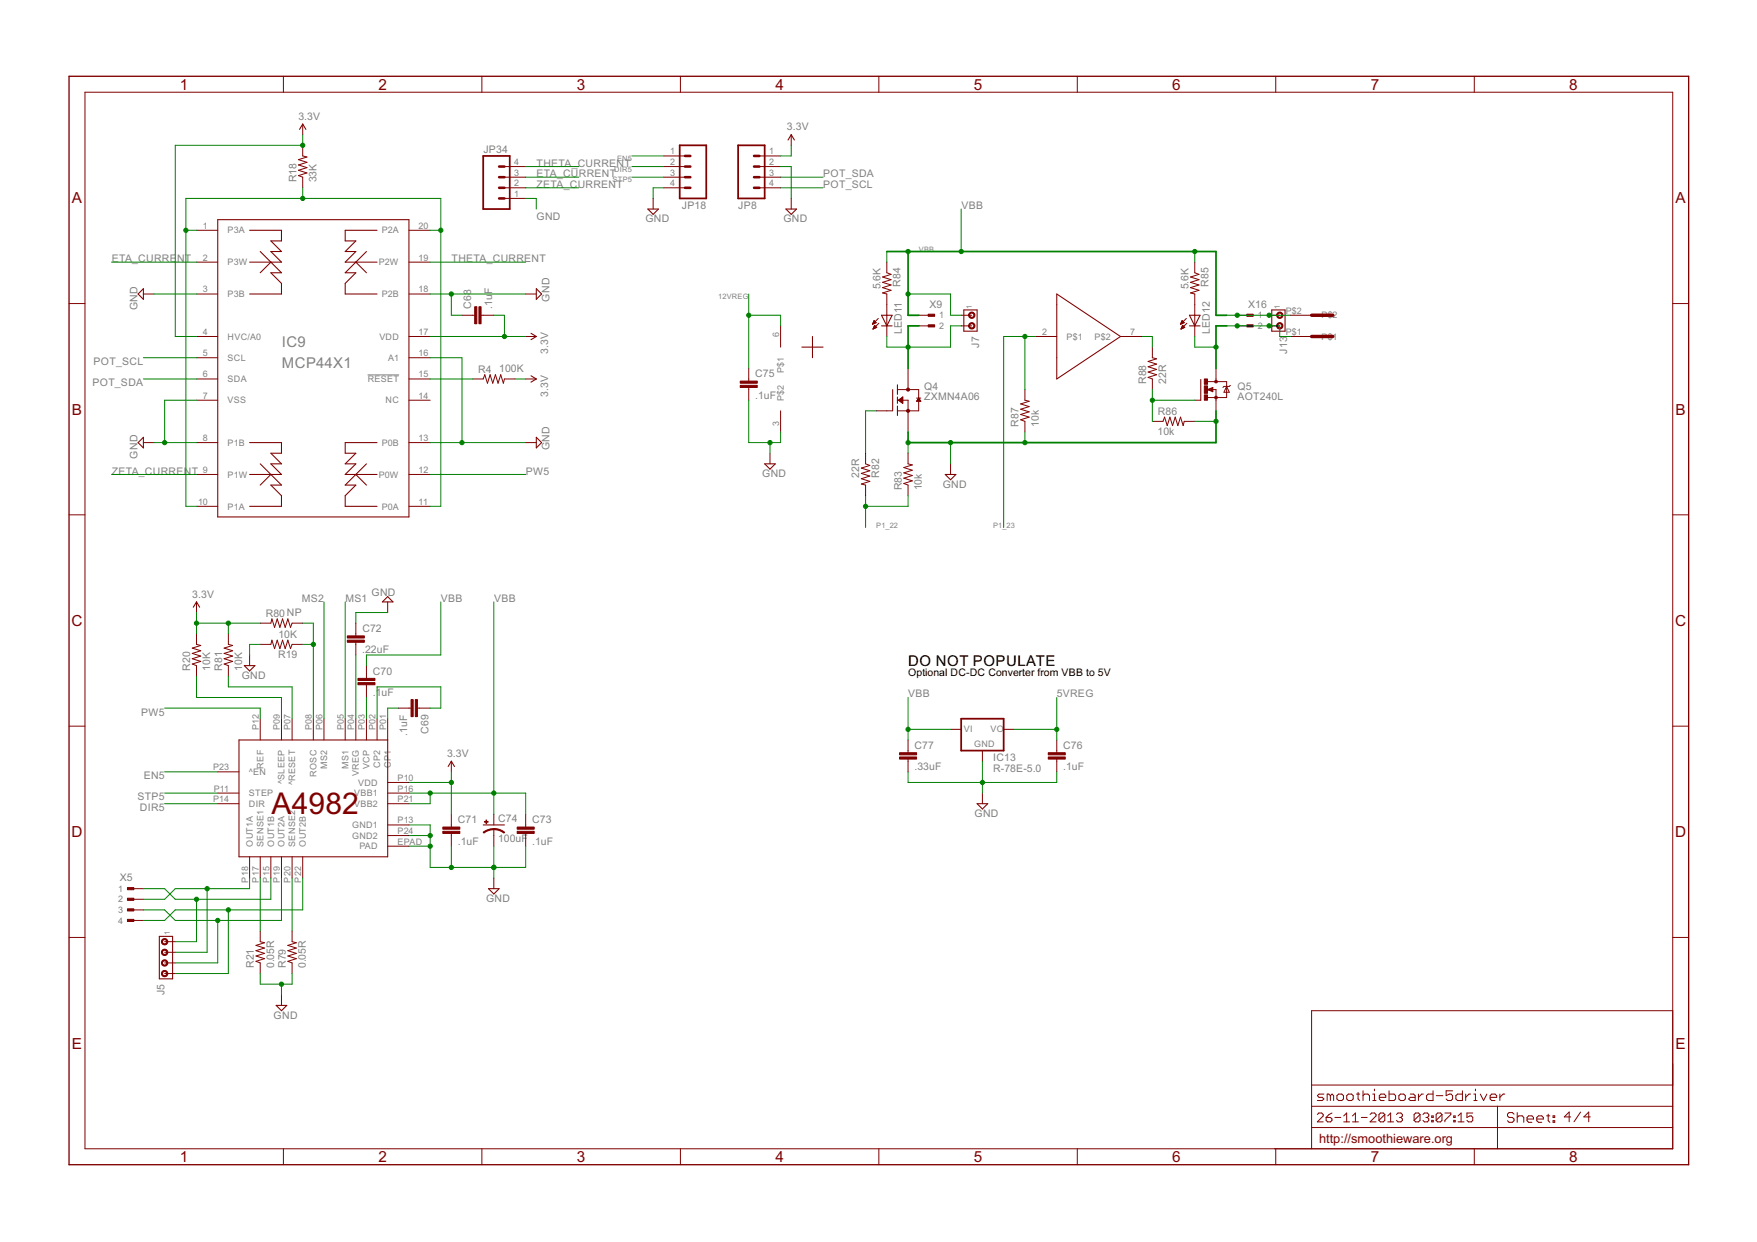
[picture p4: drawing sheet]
<svg xmlns="http://www.w3.org/2000/svg" width="420mm" height="297mm" viewBox="0 0 420 297" stroke-linecap="round" stroke-linejoin="round" font-family="sans-serif">
<path d="M87.9 89.7h7.5" fill="none" stroke="#808080" stroke-width=".24"/>
<g fill="none" stroke="#800000" stroke-width=".25">
<path d="M71.6 30.9l.8-1.2 .8 1.2M188.4 33.5l.8-1.3 .8 1.3M52.1 52.5h45.7v71.1h-45.7zM59.7 55.1h7.6v2.5h-2.5l2.5 2.6h-2.5l2.5 2.5h-7.6M90.2 55.1h-7.7v2.5h2.6l-2.6 2.6h2.6l-2.6 2.5h7.7M154.9 50h2.6l-1.3 1.3zM187.9 50h2.6l-1.3 1.3zM34.3 69v2.6l-1.3-1.3zM62.2 60.2l5.1 5h-2.5l2.5 2.6v2.5h-7.6M64.8 62.7l-2.6 2.5M85.1 62.7l2.5 2.5M87.6 60.2l-5.1 5h2.6l-2.6 2.6v2.5h7.7"/>
<path d="M127 79.7l1.2 .8-1.2 .7M128.2 69l1.3 1.3-1.3 1.3zM210.8 75.4h2.5l-1.2 2.5zM210.8 77.9h2.5M230.5 74.1h3.2v5.1h-3.2zM252.7 70.3l15.2 10.2-15.2 10.1zM284.4 77.9h2.6M284.4 75.4h2.6l-1.3 2.5zM304.1 74.1h3.2v5.1h-3.2zM127 89.9l1.2 .7-1.2 .8M191.7 83h5.1M194.3 80.5v5.1"/>
<path d="M213.5 93.2v5.1M214.6 92v2.3M214.6 95v1.5M214.6 97.1v2.3M287.1 90.8v4.9M34.3 104.6v2.5l-1.3-1.2zM59.7 105.9h7.6v2.5h-2.5l2.5 2.5h-2.5l2.5 2.6h-7.6M62.2 110.9l5.1 5.1h-2.5l2.5 2.6v2.5h-7.6M64.8 113.5l-2.6 2.5M85.1 113.5l2.5 2.5M87.6 110.9l-5.1 5.1h2.6l-2.6 2.6v2.5h7.7M90.2 105.9h-7.7v2.5h2.6l-2.6 2.5h2.6l-2.6 2.6h7.7"/>
<path d="M128.2 104.6l1.3 1.3-1.3 1.2zM182.9 110.9h2.5l-1.3 1.3zM226 113.5h2.6l-1.3 1.2zM46.2 145.2l.8-1.2 .8 1.2M58.4 159.2h2.6l-1.3 1.3zM91.4 144l1.3-1.3 1.3 1.3zM57.1 177h35.6v27.9h-35.6zM107.2 183.3l.7-1.2 .8 1.2M115.5 197.3h5.1M233.7 192.2h2.5l-1.3 1.3zM116.8 212.5h2.6l-1.3 1.3zM38.1 223.9h3.2v10.2h-3.2z"/>
<path d="M66 240.5h2.6l-1.3 1.2z"/>
</g>
<g fill="none" stroke="#800000" stroke-width=".24">
<path d="M67.8 18.2v3.9M115.2 18.2v3.9M162.7 18.2v3.9M210.2 18.2v3.9M257.6 18.2v3.9M305.1 18.2v3.9M352.6 18.2v3.9M20.3 22.1h379.7v252.6h-379.7zM72.4 29.7v2.5M72.4 34.8v2.5l1 .2-2 .7 2 .6-2 .7 2 .6-2 .6 2 .7-2 .6 1 .4v2.5M120.6 39.8h5.1M158.7 37.3h5.1"/>
<path d="M158.7 39.8h5.1M181.6 37.3h5.1M181.6 39.8h5.1M189.2 32.2v2.6M47 55.1h5.1M97.8 55.1h5.1M120.6 42.4h5.1M120.6 44.9h5.1M120.6 47.5h5.1M156.2 47.5v2.5M158.7 42.4h5.1M158.7 44.9h5.1"/>
<path d="M181.6 42.4h5.1M181.6 44.9h5.1M189.2 47.5v2.5M16.5 72.6h3.8M34.3 70.3h2.5M47 70.3h5.1M47 62.7h5.1M97.8 70.3h5.1M97.8 62.7h5.1M110.5 75.4h3M115 75.4h3.1M125.7 70.3h2.5"/>
<path d="M186.7 77.9v5.1M208.7 77.5h.1M208.7 77.3h.4M208.8 77.2h.6M208.8 78.7h.1M208.8 77.1h.7M208.8 78.5h.3M208.9 77h.4M208.9 78.4h.5M208.9 76.9h.3M208.9 78.3h.7M209 76.8h.1"/>
<path d="M209 78.2h.5M209 76.7l.5 .5-.9 .4zM209 78.1h.4M209.1 78h.2M209.1 77.8h.1M209.1 77.8l-.3 .9M209.1 77.8l.6 .5M209.7 78.3l-.9 .4M210 76.2l-1.4 1.4M210.2 77.3l-1.4 1.4M212.1 62.7v2.5l1 .4-2 .7 2 .6-2 .6 2 .7-2 .6 2 .6-2 .7 1 .2v10.2M219.7 75.4h2.5"/>
<path d="M219.7 77.9h2.5M229.8 75.4h2.6M229.8 77.9h2.6M282.3 77.5h.2M282.4 77.3h.3M282.4 77.2h.6M282.4 78.7h.1M282.5 77.1h.6M282.5 78.5h.2M282.5 77h.5M282.5 78.4h.5M282.6 76.9h.3"/>
<path d="M282.6 78.3h.7M282.6 76.8h.2M282.6 78.2h.6M282.7 78.1h.4M282.7 76.7l.5 .5-.9 .4zM282.7 78h.3M282.8 77.8h.1M282.8 77.8l-.4 .9M282.8 77.8l.5 .5M283.3 78.3l-.9 .4M283.7 76.2l-1.4 1.4M283.8 77.3l-1.4 1.4"/>
<path d="M285.7 62.7v2.5l1 .4-2 .7 2 .6-2 .6 2 .7-2 .6 2 .6-2 .7 1 .2v10.2M295.9 75.4h2.5M295.9 77.9h2.5M303.5 75.4h2.5M303.5 77.9h2.5M308.6 75.4h5M400 72.6h3.8M47 90.6h5.1M47 80.5h5.1M47 85.6h5.1M47 95.7h5.1M97.8 90.6h5.1"/>
<path d="M97.8 80.5h5.1M97.8 85.6h5.1M97.8 95.7h5.1M113 90.6h2.5l.4-1 .7 2.1 .6-2.1 .6 2.1 .7-2.1 .6 2.1 .6-2.1 .7 2.1 .2-1.1h2.6M125.7 90.6h2.5M125.7 80.5h2.5M179 88.1v3M179 92.7v3M186.7 98.3v5M209.5 98.3h3.9M214.6 95.7h2.5v7.6M214.6 93.2h5.1v5.1h-5.1"/>
<path d="M214.9 95.7l1-.7v1.5zM215 95.8h.9M215.1 95.6h.8M215.2 95.9h.7M215.2 95.4h.7M215.3 96.1h.6M215.4 95.3h.5M215.5 96.2h.4M215.5 95.2h.4M215.6 96.3h.3M215.7 95.1h.2M215.8 96.4h.1"/>
<path d="M215.9 95h.1M217.1 88.1v5.1M219.2 95.2h1M219.3 95.8h.8M219.4 95.7h.6M219.4 95.6h.5M219.5 95.4h.4M219.6 95.3h.2M219.7 95.2l.5 .8h-1zM245.1 93.2v2.5l1 .3-2 .6 2 .6-2 .7 2 .6-2 .6 2 .7-2 .6 1 .4v2.5M247.6 80.5h5.1M267.9 80.5h5.1"/>
<path d="M275.6 83v2.6l1 .2-2 .6 2 .7-2 .6 2 .6-2 .7 2 .6-2 .7 1 .3v2.6M285.7 95.7h1.4M288.8 93.2l1.2-.5v1zM288.8 91.3h4.5v3.8h-4.5M289.9 93.2h.9v5.1M290.8 88.1v3.2M293.3 92.4l.7 1.4h-1.3zM294.2 92.2l-.2 .2h-1.3l-.3 .3M308.6 80.5h5M34.3 105.9h2.5M47 105.9h5.1M47 113.5h5.1"/>
<path d="M97.8 105.9h5.1M97.8 113.5h5.1M125.7 105.9h2.5M184.1 108.4v2.5M207 108.4v2.5l1 .4-2 .7 2 .6-2 .6 2 .7-2 .6 2 .6-2 .7 1 .2v2.6M217.1 108.4v2.5l1.1 .3-2.1 .6 2.1 .7-2.1 .6 2.1 .6-2.1 .7 2.1 .6-2.1 .6 1 .4v2.6M227.3 110.9v2.6M275.6 100.8h2.5l.4-1 .6 2 .7-2 .6 2 .6-2 .7 2 .6-2 .6 2 .3-1h2.5M16.5 123.1h3.8M47 121.1h5.1M97.8 121.1h5.1M400 123.1h3.8"/>
<path d="M47 151.6v2.5l1 .3-2 .6 2 .6-2 .7 2 .6-2 .6 2 .7-2 .6 1 .4v2.5M47 144v2.5M54.6 151.6v2.5l1 .3-2 .6 2 .6-2 .7 2 .6-2 .6 2 .7-2 .6 1 .4v2.5M59.7 156.7v2.5M62.2 154.1h2.6l.2-1 .7 2 .6-2 .6 2 .7-2 .6 2 .6-2 .7 2 .3-1h2.6M62.2 149h2.6l.2-1 .7 2.1 .6-2.1 .6 2.1 .7-2.1 .6 2.1 .6-2.1 .7 2.1 .3-1.1h2.6M85.1 149v3.1M85.1 153.6v3.1M87.6 159.2v3M92.7 144v2.5M16.5 173.7h3.8M62.2 171.9v5.1"/>
<path d="M67.3 171.9v5.1M69.8 171.9v5.1M74.9 171.9v5.1M77.5 171.9v5.1M82.5 171.9v5.1M85.1 171.9v5.1M87.6 163.8v3M87.6 171.9v5.1M90.2 171.9v5.1M92.7 171.9v5.1M95.2 169.4h3.1M99.8 169.4h3.1"/>
<path d="M217.1 177v3M227.3 174.4h2.5M234.9 179.5v2.6M240 174.4h2.5M252.7 177v3M400 173.7h3.8M52.1 192.2h5M52.1 189.7h5M52.1 184.6h5M92.7 192.2h5.1M92.7 189.7h5.1M92.7 187.1h5.1"/>
<path d="M92.7 197.3h5.1M92.7 199.8h5.1M107.9 182.1v2.5M107.9 194.8v3M107.9 199.3v3.1M118.1 194.8v2.5M118.1 198.3v4.1M125.7 194.8v3M125.7 199.3v3.1M217.1 181.5v3.1M234.9 189.7v2.5M252.7 181.5v3.1"/>
<path d="M31.7 212.5h2.6M31.7 215.1h2.6M31.7 217.6h2.6M59.7 204.9v5.1M62.2 204.9v5.1M64.8 204.9v5.1M67.3 204.9v5.1M69.8 204.9v5.1M72.4 204.9v5.1M92.7 202.4h5.1M118.1 210v2.5M16.5 224.2h3.8"/>
<path d="M31.7 220.1h2.6M39.4 225.2h2.5M39.4 227.8h2.5M39.4 230.3h2.5M39.4 232.8h2.5M62.2 222.7v2.5l1 .3-2 .6 2 .6-2 .7 2 .6-2 .6 2 .7-2 .6 1 .4v2.5M67.3 237.9v2.6M69.8 222.7v2.5l1.1 .3-2.1 .6 2.1 .6-2.1 .7 2.1 .6-2.1 .6 2.1 .7-2.1 .6 1 .4v2.5M400 224.2h3.8M313.6 259.5h86.4M400 241.7h-86.4v33M67.8 274.7v3.9"/>
<path d="M115.2 274.7v3.9M162.7 274.7v3.9M210.2 274.7v3.9M257.6 274.7v3.9M305.1 274.7v3.9M313.6 269.7h86.4M313.6 264.6h86.4M315 266.6l.4-.4h.7l.3 .4v.3l-1.4 1.4h1.4M316.6 261.7h-1.2l-.4 .3 .4 .4h.8l.4 .4-.4 .4h-1.2M317.1 267.3h1.1l.3 .3v.3l-.3 .4h-.7l-.4-.4zM318.1 262l-.3-.3h-.4v1.5M318.1 262v1.2"/>
<path d="M318.1 262l.4-.3 .4 .3v1.2M318.5 266.2l-.7 .4-.7 .7M319.2 267.3h1.4M319.7 262l.4-.3h.8l.4 .3v.8l-.4 .4h-.8l-.4-.4zM321.3 266.9l.7-.7v2.1M321.3 268.3h1.4M322.1 262l.3-.3h.8l.4 .3v.8l-.4 .4h-.8l-.3-.4zM323.4 268.3h1.4M323.4 266.9l.7-.7v2.1M324.4 261.7h.8M324.8 261.3v1.5l.4 .4M325.5 267.3h1.4"/>
<path d="M325.9 262l.4-.3h.8l.4 .3v1.2M325.9 260.9v2.3M327.6 266.6l.4-.4h.7l.4 .4v.3l-1.5 1.4h1.5M328.3 263.2h.8M328.3 261.7h.4v1.5M328.7 260.5v.4M329.8 262.4h1.6v-.4l-.4-.3h-.8l-.4 .3v.8l.4 .4h.8M331.2 266.6v1.3l-.4 .4h-.7l-.3-.4M331.2 266.6l-.4-.4h-.7l-.3 .4v1.3M331.2 266.6l-1.4 1.3M331.9 268.3h1.3M331.9 266.9l.6-.7v2.1"/>
<path d="M332.2 260.9v2.3h1.2l.3-.4v-.8l-.3-.3h-1.2M333.9 266.6l.4-.4h.7l.4 .4v.3l-.4 .4M334.5 262l.4-.3h.8l.4 .3v.8l-.4 .4h-.8l-.4-.4zM334.7 267.3h.3M335 267.3l.4 .3v.3l-.4 .4h-.7l-.4-.4M337.2 261.7h.8l.4 .3v1.2h-1.2l-.4-.4 .4-.4h1.2M339.2 261.7v1.5M339.6 266.6v1.3l-.4 .4h-.7l-.3-.4M339.6 266.6l-.4-.4h-.7l-.3 .4v1.3M339.6 266.6l-1.4 1.3M340.3 266.6l.3-.4h.7l.4 .4v.3l-.4 .4M340.4 261.7h-.4l-.8 .7"/>
<path d="M341 267.3h.3M341.3 267.3l.4 .3v.3l-.4 .4h-.7l-.3-.4M342.4 267.9h.3v.4h-.3zM342.4 266.9h.3v.4h-.3zM342.7 260.9v2.3h-1.2l-.4-.4v-.8l.4-.3h1.2M343.5 262h1.5M344.8 266.6v1.3l-.3 .4h-.7l-.4-.4M344.8 266.6l-.3-.4h-.7l-.4 .4v1.3M344.8 266.6l-1.4 1.3M345.5 266.2h1.4v.4l-1.4 1.3v.4M347.4 260.9h-1.6v1.1l.8-.3h.4l.4 .3v.8l-.4 .4h-.8l-.4-.4M347.6 267.9h.4v.4h-.4z"/>
<path d="M347.6 266.9h.4v.4h-.4zM348.7 268.3h1.4M348.7 266.9l.7-.7v2.1M349.7 260.9v2.3h-1.1l-.5-.4v-.8l.5-.3h1.1M350.5 261.7v1.5M351.7 261.7h-.4l-.8 .7M352.2 266.2h-1.4v1.1l.7-.4h.4l.3 .4v.6l-.3 .4h-.7l-.4-.4M352.4 263.2h.8M352.4 261.7h.4v1.5M352.6 274.7v3.9M352.8 260.5v.4M354 261.7l.8 1.5 .8-1.5"/>
<path d="M356.3 262.4h1.6v-.4l-.4-.3h-.8l-.4 .3v.8l.4 .4h.8M358.1 264.6v10.1M358.7 261.7v1.5M359.9 261.7h-.4l-.8 .7M360.5 271.9v1.2l.4 .4 .4-.4 .4 .4 .4-.4v-1.2M362.1 266.5l-.4-.4h-.8l-.4 .4v.4l.4 .4h.8l.4 .3v.4l-.4 .4h-.8l-.4-.4M362.8 267.3l.4-.4h.8l.4 .4v1.1M362.8 266.1v2.3M362.8 271.9v1.2l.4 .4 .4-.4 .4 .4 .4-.4v-1.2M365.2 267.6h1.5v-.3l-.4-.4h-.8l-.3 .4v.7l.3 .4h.8M365.2 271.9v1.2l.3 .4 .5-.4 .3 .4 .4-.4v-1.2M367.5 267.6h1.6v-.3l-.4-.4h-.8l-.4 .4v.7l.4 .4h.8"/>
<path d="M367.5 273.1h.4v.4h-.4zM369.4 272.3l-.3-.4h-.4v1.6M369.4 272.3l.4-.4 .4 .4v1.2M369.4 272.3v1.2M369.8 266.9h.8M370.2 266.5v1.5l.4 .4M371 271.9h.4v1.6M371 273.5h.8M371.4 266.9h.4v.4h-.4zM371.4 268h.4v.4h-.4zM371.4 270.8v.4M374.1 271.9h-1.1l-.4 .4v.8l.4 .4h1.1"/>
<path d="M374.9 271.9v1.6M375.6 267.1h-1.5l1.1-1.1v2.3M376.1 271.9h-.4l-.8 .8M376.9 272.3l.4-.4h.7l.4 .4v.8l-.4 .4h-.7l-.4-.4zM378 266l-1.6 2.3M379.2 271.2v2.3h1.2l.3-.4v-.8l-.3-.4h-1.2M380.3 267.1h-1.5l1.1-1.1v2.3M381.5 271.9v1.2l.4 .4h1.2v-1.6M383.9 273.5h.8M383.9 271.9h.4v1.6M384.3 270.8v.4M385.4 273.5h.8"/>
<path d="M385.4 271.2h.4v2.3M388.6 271.2v2.3h-1.2l-.4-.4v-.8l.4-.4h1.2M389.3 272.7h1.6v-.4l-.4-.4h-.8l-.4 .4v.8l.4 .4h.8M391.7 271.9v1.6M392.8 271.9h-.3l-.8 .8M393.6 273.1h.4v.4h-.4zM394.8 272.7h1.5v-.4l-.3-.4h-.8l-.4 .4v.8l.4 .4h.8M397.1 271.9v1.2l.4 .4h1.2v-1.6"/>
</g>
<g fill="#800000" stroke="#800000" stroke-width=".24">
<path d="M114.5 73.4h.5v4h-.5z"/>
<path d="M113.5 73.4h.5v4h-.5z"/>
<path d="M98.3 167.3h.5v4.1h-.5z"/>
<path d="M99.3 167.3h.5v4.1h-.5z"/>
<path d="M85.6 163.3h4.1v.5h-4.1z"/>
<path d="M85.6 162.2h4.1v.6h-4.1z"/>
<path d="M105.9 198.8h4.1v.5h-4.1z"/>
<path d="M105.9 197.8h4.1v.5h-4.1z"/>
<path d="M83.1 153.1h4v.5h-4z"/>
<path d="M83.1 152.1h4v.5h-4z"/>
<path d="M30.5 212.3h1.5v.5h-1.5z"/>
<path d="M30.5 214.8h1.5v.5h-1.5z"/>
<path d="M30.5 217.4h1.5v.5h-1.5z"/>
<path d="M30.5 219.9h1.5v.5h-1.5z"/>
<path d="M123.7 198.8h4v.5h-4z"/>
<path d="M123.7 197.8h4v.5h-4z"/>
<path d="M115.8 196.5h.9v.1h-.9z"/>
<path d="M116.2 196.1h.2v.9h-.2z"/>
<path d="M222 75.1h1.5v.5h-1.5z"/>
<path d="M222 77.7h1.5v.5h-1.5z"/>
<path d="M288 94.4h.8v1.3h-.8z"/>
<path d="M288 90.6h.8v1.3h-.8z"/>
<path d="M288 92.3h.8v1.8h-.8z"/>
<path d="M177 92.2h4.1v.5h-4.1z"/>
<path d="M177 91.1h4.1v.6h-4.1z"/>
<path d="M250.7 181h4v.5h-4z"/>
<path d="M250.7 180h4v.5h-4z"/>
<path d="M215.1 181h4.1v.5h-4.1z"/>
<path d="M215.1 180h4.1v.5h-4.1z"/>
<path d="M298.2 75.1h1.5v.5h-1.5z"/>
<path d="M298.2 77.7h1.5v.5h-1.5z"/>
</g>
<path d="M16.5 18.2h387.3v260.4h-387.3zM289.9 92.9l-.9 .3 .9 .2v-.2h-.3" fill="none" stroke="#800000" stroke-width=".32"/>
<g fill="#800000" stroke="#800000" stroke-width=".24">
<path d="M38.8 224.7a.77 .77 0 0 1 1.2 .1 .77 .77 0 0 1-.4 1.1 .77 .77 0 0 1-1-.7h.3a.51 .51 0 0 1 .7-.4 .51 .51 0 0 1 .1 .8 .51 .51 0 0 1-.8-.2v-.2h-.3z" fill-rule="evenodd"/>
<path d="M38.8 227.3a.77 .77 0 0 1 1.2 0 .77 .77 0 0 1-.4 1.2 .77 .77 0 0 1-1-.7h.3a.51 .51 0 0 1 .7-.5 .51 .51 0 0 1 .1 .9 .51 .51 0 0 1-.8-.3v-.1h-.3z" fill-rule="evenodd"/>
<path d="M38.8 229.8a.77 .77 0 0 1 1.2 .1 .77 .77 0 0 1-.4 1.1 .77 .77 0 0 1-1-.7h.3a.51 .51 0 0 1 .7-.4 .51 .51 0 0 1 .1 .8 .51 .51 0 0 1-.8-.2v-.2h-.3z" fill-rule="evenodd"/>
<path d="M38.8 232.3a.77 .77 0 0 1 1.2 .1 .77 .77 0 0 1-.4 1.2 .77 .77 0 0 1-1-.8h.3a.51 .51 0 0 1 .7-.4 .51 .51 0 0 1 .1 .9 .51 .51 0 0 1-.8-.3v-.2h-.3z" fill-rule="evenodd"/>
<path d="M118.1 198.2l1.4 .2 1.2 .7-.2 .1-1.4-.7-1-.1z" fill-rule="evenodd"/>
<path d="M115.5 199l1.3-.6 1.3-.2v.2l-1 .2-1.4 .6z" fill-rule="evenodd"/>
<path d="M231.8 74.9a.76 .76 0 0 1 1.2 .1 .76 .76 0 0 1-.4 1.1 .76 .76 0 0 1-1-.7h.3a.51 .51 0 0 1 .7-.4 .51 .51 0 0 1 .1 .8 .51 .51 0 0 1-.8-.2v-.2h-.3z" fill-rule="evenodd"/>
<path d="M231.8 77.4a.76 .76 0 0 1 1.2 .1 .76 .76 0 0 1-.4 1.2 .76 .76 0 0 1-1-.8h.3a.51 .51 0 0 1 .7-.4 .51 .51 0 0 1 .1 .8 .51 .51 0 0 1-.8-.2v-.2h-.3z" fill-rule="evenodd"/>
<path d="M290.6 94.8h.4v.5h-.4z" fill-rule="evenodd"/>
<path d="M305.5 74.9a.76 .76 0 0 1 1.2 .1 .76 .76 0 0 1-.5 1.1 .76 .76 0 0 1-.9-.7h.2a.51 .51 0 0 1 .7-.5 .51 .51 0 0 1 .2 .8 .51 .51 0 0 1-.8-.1l-.1-.2h-.2z" fill-rule="evenodd"/>
<path d="M305.6 77.3a.77 .77 0 0 1 1.1 .4 .77 .77 0 0 1-.5 1 .77 .77 0 0 1-.9-.8h.2a.51 .51 0 0 1 .7-.5 .51 .51 0 0 1 .2 .8 .51 .51 0 0 1-.8-.1l-.1-.2h-.2z" fill-rule="evenodd"/>
<circle cx="217.1" cy="98.3" r=".36"/>
<circle cx="217.1" cy="93.2" r=".36"/>
<circle cx="290.8" cy="91.3" r=".33"/>
</g>
<path d="M115.5 37.3h6.4v12.7h-6.4zM162.5 34.8h6.4v12.7h-6.4zM176.5 34.8h6.4v12.7h-6.4zM229.8 171.9h10.2v7.6h-10.2z" fill="none" stroke="#800000" stroke-width=".42"/>
<path d="M119.4 39.8h1.2M163.8 39.8h1.3M163.8 37.3h1.3M180.3 39.8h1.3M180.3 37.3h1.3M119.4 42.4h1.2M119.4 44.9h1.2M119.4 47.5h1.2M163.8 42.4h1.3M163.8 44.9h1.3M180.3 42.4h1.3M180.3 44.9h1.3" fill="none" stroke="#800000" stroke-width=".61"/>
<path d="M313.6 75.4h5.1M313.6 80.5h5.1" fill="none" stroke="#800000" stroke-width=".83"/>
<g fill="none" stroke="#008000" stroke-width=".24">
<path d="M72.4 32.2v2.6h-30.5v45.7h5.1M125.7 39.8h12.7M151.1 37.3h7.6M151.1 39.8h7.6M186.7 39.8h2.5v7.7M189.2 34.8v2.5h-2.5M44.4 55.1h2.6M72.4 44.9v2.6M102.9 55.1h2.5M125.7 44.9h12.7M125.7 47.5h2.5v2.5M125.7 42.4h12.7"/>
<path d="M151.1 42.4h7.6M158.7 44.9h-2.5v2.6M186.7 44.9h10.1M186.7 42.4h10.1M229.8 50v10.2M26.7 62.7h20.3M36.8 70.3h10.2M102.9 70.3h22.8M102.9 62.7h22.8M107.9 70.3v5.1h2.6M118.1 75.4h2.5v5.1M179 75.4h7.7v2.5"/>
<path d="M179 70.3v17.8M212.1 60.2v2.5M217.1 70.3h10.2v5.1h2.5M229.8 77.9h-2.5v5.1h-15.2v-2.5M285.7 60.2v2.5M293.3 77.9h12.7v2.6h2.6M293.3 75.4h15.3M34.3 90.6h12.7M34.3 85.6h12.7M47 95.7h-7.6v10.2M102.9 90.6h10.1M102.9 80.5h22.8"/>
<path d="M102.9 85.6h7.6v20.3M123.2 90.6h2.5M179 95.7v10.2h7.7v-2.6M209.5 98.3h-2.5v10.1M245.1 80.5v12.7M247.6 80.5h-7.6v45.7M273 80.5h2.6v2.5M275.6 95.7h10.1M275.6 93.2v7.6M285.7 80.5v2.5h5.1M26.7 113.5h20.3M36.8 105.9h10.2"/>
<path d="M102.9 105.9h22.8M102.9 113.5h22.8M184.1 105.9v2.5M207 118.6v7.6M217.1 105.9v2.5M217.1 118.6v2.5h-10.1M227.3 105.9v5M245.1 103.3v2.6M285.7 100.8h5.1M47 121.1h-2.6v-73.6h61v73.6h-2.5M47 146.5v5.1M47 149h15.2"/>
<path d="M54.6 149v2.6M62.2 154.1h-2.5v2.6M72.4 149h2.5v22.9M72.4 154.1h2.5M77.5 144v27.9M82.5 144v27.9M85.1 156.7v15.2M92.7 146.5h-7.6v2.5M105.4 144v12.7h-17.8v2.5M118.1 144v50.8M39.4 169.4h22.8v2.5M47 161.7v5.1h20.3v5.1"/>
<path d="M54.6 161.7v2.6h15.2v7.6M87.6 166.8v5.1M95.2 169.4h-2.5v2.5M102.9 169.4h2.5v-5.1h-15.2v7.6M217.1 166.8v10.2M217.1 174.4h10.2M242.5 174.4h10.2M252.7 166.8v10.2M39.4 189.7h12.7M39.4 192.2h12.7M39.4 184.6h12.7M97.8 187.1h10.1"/>
<path d="M97.8 197.3h5.1v10.2h22.8v-5.1M97.8 199.8h5.1M97.8 189.7h27.9v5.1M102.9 189.7v2.5h-5.1M107.9 184.6v10.2M217.1 184.6v2.5h35.6v-2.5M234.9 182.1v7.6M47 215.1v10.1h-5.1M49.5 212.5v15.3h-7.6M54.6 217.6v15.2h-12.7M59.7 210v2.5h-17.8l-2.5 2.6h-5.1M62.2 210v12.7"/>
<path d="M64.8 210v5.1h-22.9l-2.5-2.6h-5.1M67.3 210v10.1h-25.4l-2.5-2.5h-5.1M69.8 210v12.7M72.4 210v7.6h-30.5l-2.5 2.5h-5.1M97.8 202.4h5.1M107.9 202.4v5.1M118.1 202.4v7.6M52.1 220.1v10.2h-10.2M62.2 232.8v2.6h7.6v-2.6M67.3 235.4v2.5"/>
</g>
<g fill="#008000" stroke="#008000" stroke-width=".24">
<circle cx="120.6" cy="80.5" r=".51"/>
<circle cx="72.4" cy="34.8" r=".51"/>
<circle cx="107.9" cy="187.1" r=".51"/>
<circle cx="47" cy="149" r=".51"/>
<circle cx="54.6" cy="149" r=".51"/>
<circle cx="39.4" cy="105.9" r=".51"/>
<circle cx="110.5" cy="105.9" r=".51"/>
<circle cx="107.9" cy="70.3" r=".51"/>
<circle cx="102.9" cy="202.4" r=".51"/>
<circle cx="102.9" cy="199.8" r=".51"/>
<circle cx="118.1" cy="207.5" r=".51"/>
<circle cx="107.9" cy="207.5" r=".51"/>
<circle cx="67.3" cy="235.4" r=".51"/>
<circle cx="217.1" cy="105.9" r=".51"/>
<circle cx="227.3" cy="105.9" r=".51"/>
<circle cx="290.8" cy="100.8" r=".51"/>
<circle cx="245.1" cy="105.9" r=".51"/>
<circle cx="184.1" cy="105.9" r=".51"/>
<circle cx="234.9" cy="187.1" r=".51"/>
<circle cx="44.4" cy="55.1" r=".51"/>
<circle cx="105.4" cy="55.1" r=".51"/>
<circle cx="72.4" cy="47.5" r=".51"/>
<circle cx="102.9" cy="189.7" r=".51"/>
<circle cx="118.1" cy="189.7" r=".51"/>
<circle cx="217.1" cy="174.4" r=".51"/>
<circle cx="217.1" cy="70.3" r=".51"/>
<circle cx="285.7" cy="60.2" r=".51"/>
<circle cx="217.1" cy="60.2" r=".51"/>
<circle cx="295.9" cy="75.4" r=".51"/>
<circle cx="303.5" cy="75.4" r=".51"/>
<circle cx="229.8" cy="60.2" r=".51"/>
<circle cx="49.5" cy="212.5" r=".51"/>
<circle cx="47" cy="215.1" r=".51"/>
<circle cx="52.1" cy="220.1" r=".51"/>
<circle cx="54.6" cy="217.6" r=".51"/>
<circle cx="74.9" cy="154.1" r=".51"/>
<circle cx="217.1" cy="83" r=".51"/>
<circle cx="207" cy="121.1" r=".51"/>
<circle cx="290.8" cy="83" r=".51"/>
<circle cx="295.9" cy="77.9" r=".51"/>
<circle cx="303.5" cy="77.9" r=".51"/>
<circle cx="275.6" cy="95.7" r=".51"/>
<circle cx="179" cy="75.4" r=".51"/>
<circle cx="245.1" cy="80.5" r=".51"/>
<circle cx="252.7" cy="174.4" r=".51"/>
</g>
<path d="M212.1 60.2h78.7v15.2h2.5M217.1 60.2v15.2h2.6M219.7 77.9h-2.6v10.2M293.3 77.9h-2.5v10.2M290.8 98.3v7.6h-73.7v-2.6" fill="none" stroke="#008000" stroke-width=".42"/>
<path d="M358.7 270.3h40.7v3.8h-40.7z" fill="#fff" stroke="#fff" stroke-width=".24"/>
<text font-size="8" fill="#800000" x="64.9" y="194.7">A4982</text>
<g font-size="4.1" fill="#800000">
<text x="43" y="21.4">1</text>
<text x="90.5" y="21.4">2</text>
<text x="138" y="21.4">3</text>
<text x="185.4" y="21.4">4</text>
<text x="232.9" y="21.4">5</text>
<text x="280.3" y="21.4">6</text>
<text x="327.8" y="21.4">7</text>
<text x="375.3" y="21.4">8</text>
<text x="17.2" y="48.6">A</text>
<text x="400.7" y="48.6">A</text>
<text x="17.2" y="99.2">B</text>
<text x="400.7" y="99.2">B</text>
<text x="17.1" y="149.7">C</text>
<text x="400.6" y="149.7">C</text>
<text x="17.1" y="200.2">D</text>
<text x="400.6" y="200.2">D</text>
<text x="17.2" y="250.8">E</text>
<text x="400.7" y="250.8">E</text>
<text x="43" y="277.9">1</text>
<text x="90.5" y="277.9">2</text>
<text x="138" y="277.9">3</text>
<text x="185.4" y="277.9">4</text>
<text x="232.9" y="277.9">5</text>
<text x="280.3" y="277.9">6</text>
<text x="327.8" y="277.9">7</text>
<text x="375.3" y="277.9">8</text>
</g>
<g font-size="4" fill="#808080">
<text x="67.4" y="83">IC9</text>
<text x="67.4" y="88.1">MCP44X1</text>
</g>
<text font-size="4" x="217.2" y="159.2">DO NOT POPULATE</text>
<text font-size="3.4" fill="#800000" x="315.4" y="273.5">http://smoothieware.org</text>
<g font-size="2.8" fill="#808080">
<text x="71.4" y="28.7">3.3V</text>
<text x="188.2" y="31.2">3.3V</text>
<text x="115.6" y="36.5">JP34</text>
<text x="128.3" y="39.8">THETA_CURRENT</text>
<text x="70.9" y="43.6" transform="rotate(-90 70.9 43.6)">R18</text>
<text x="75.7" y="43.6" transform="rotate(-90 75.7 43.6)">33K</text>
<text x="128.3" y="44.9">ZETA_CURRENT</text>
<text x="128.3" y="42.4">ETA_CURRENT</text>
<text x="196.9" y="44.9">POT_SCL</text>
<text x="196.9" y="42.4">POT_SDA</text>
<text x="128.3" y="52.5">GND</text>
<text x="154.3" y="53.2">GND</text>
<text x="163.1" y="50">JP18</text>
<text x="176.6" y="50">JP8</text>
<text x="187.3" y="53.2">GND</text>
<text x="229.9" y="50">VBB</text>
<text x="26.7" y="62.7">ETA_CURRE</text>
<text x="42.4" y="62.7">NT</text>
<text x="108" y="62.7">THETA_CURRENT</text>
<text x="210.5" y="69.2" transform="rotate(-90 210.5 69.2)">5.6K</text>
<text x="215.3" y="68.6" transform="rotate(-90 215.3 68.6)">R84</text>
<text x="284.2" y="69.2" transform="rotate(-90 284.2 69.2)">5.6K</text>
<text x="289" y="68.6" transform="rotate(-90 289 68.6)">R85</text>
<text x="32.9" y="74.2" transform="rotate(-90 32.9 74.2)">GND</text>
<text x="112.6" y="73.8" transform="rotate(-90 112.6 73.8)">C68</text>
<text x="117.7" y="73.9" transform="rotate(-90 117.7 73.9)">.1uF</text>
<text x="131.4" y="72.2" transform="rotate(-90 131.4 72.2)">GND</text>
<text x="222.3" y="73.6">X9</text>
<text x="298.5" y="73.6">X16</text>
<text x="215.6" y="79.9" transform="rotate(-90 215.6 79.9)">LED11</text>
<text x="234.2" y="83.2" transform="rotate(-90 234.2 83.2)">J7</text>
<text x="289.3" y="79.9" transform="rotate(-90 289.3 79.9)">LED12</text>
<text x="22.4" y="87.3">POT_SCL</text>
<text x="114.3" y="89.1">R4</text>
<text x="119.4" y="88.8">100K</text>
<text x="131.1" y="84.7" transform="rotate(-90 131.1 84.7)">3.3V</text>
<text x="307.8" y="84.6" transform="rotate(-90 307.8 84.6)">J13</text>
<text x="22.1" y="92.4">POT_SDA</text>
<text x="131.1" y="94.9" transform="rotate(-90 131.1 94.9)">3.3V</text>
<text x="180.6" y="95.3">.1uF</text>
<text x="180.6" y="90.2">C75</text>
<text x="221" y="95.7">ZXMN4A06</text>
<text x="221" y="93.2">Q4</text>
<text x="274.1" y="91.9" transform="rotate(-90 274.1 91.9)">R88</text>
<text x="278.9" y="91.9" transform="rotate(-90 278.9 91.9)">22R</text>
<text x="295.9" y="95.7">AOT240L</text>
<text x="295.9" y="93.2">Q5</text>
<text x="276.9" y="99.3">R86</text>
<text x="131.4" y="107.7" transform="rotate(-90 131.4 107.7)">GND</text>
<text x="243.6" y="102" transform="rotate(-90 243.6 102)">R87</text>
<text x="248.4" y="102.1" transform="rotate(-90 248.4 102.1)">10k</text>
<text x="276.8" y="104.1">10k</text>
<text x="26.7" y="113.5">ZETA_CURRENT</text>
<text x="32.9" y="109.7" transform="rotate(-90 32.9 109.7)">GND</text>
<text x="125.8" y="113.5">PW5</text>
<text x="182.3" y="114.1">GND</text>
<text x="205.5" y="114.4" transform="rotate(-90 205.5 114.4)">22R</text>
<text x="210.3" y="114.3" transform="rotate(-90 210.3 114.3)">R82</text>
<text x="215.6" y="117.2" transform="rotate(-90 215.6 117.2)">R83</text>
<text x="220.4" y="117.3" transform="rotate(-90 220.4 117.3)">10k</text>
<text x="225.4" y="116.7">GND</text>
<text x="46" y="142.9">3.3V</text>
<text x="72.2" y="144">MS2</text>
<text x="82.6" y="144">MS1</text>
<text x="88.8" y="142.6">GND</text>
<text x="105.4" y="144">VBB</text>
<text x="118.1" y="144">VBB</text>
<text x="63.5" y="147.5">R80NP</text>
<text x="66.6" y="152.6">10K</text>
<text x="86.6" y="151.2">C72</text>
<text x="45.5" y="160.4" transform="rotate(-90 45.5 160.4)">R20</text>
<text x="50.3" y="160.5" transform="rotate(-90 50.3 160.5)">10K</text>
<text x="53.1" y="160.4" transform="rotate(-90 53.1 160.4)">R81</text>
<text x="57.9" y="160.5" transform="rotate(-90 57.9 160.5)">10K</text>
<text x="66.5" y="157.4">R19</text>
<text x="86.6" y="156.3">.22uF</text>
<text x="89.2" y="161.4">C70</text>
<text x="57.8" y="162.4">GND</text>
<text x="89.1" y="166.4">.1uF</text>
<text x="217.2" y="166.8">VBB</text>
<text x="252.7" y="166.8">5VREG</text>
<text x="33.8" y="171.1">PW5</text>
<text x="97.4" y="176" transform="rotate(-90 97.4 176)">.1uF</text>
<text x="102.5" y="175.5" transform="rotate(-90 102.5 175.5)">C69</text>
<text x="218.7" y="179.1">C77</text>
<text x="254.3" y="179.1">C76</text>
<text x="106.9" y="181">3.3V</text>
<text x="218.7" y="184.2">.33uF</text>
<text x="237.5" y="184.6">R-78E-5.0</text>
<text x="237.5" y="182.1">IC13</text>
<text x="254.2" y="184.2">.1uF</text>
<text x="32.9" y="191.4">STP5</text>
<text x="34.4" y="186.4">EN5</text>
<text x="33.5" y="194">DIR5</text>
<text x="109.5" y="196.9">C71</text>
<text x="119.2" y="196.7">C74</text>
<text x="127.3" y="196.9">C73</text>
<text x="233.1" y="195.4">GND</text>
<text x="109.5" y="202">.1uF</text>
<text x="119.1" y="201.5">100uF</text>
<text x="127.2" y="202">.1uF</text>
<text x="28.6" y="210.7">X5</text>
<text x="116.2" y="215.7">GND</text>
<text x="60.7" y="231.5" transform="rotate(-90 60.7 231.5)">R21</text>
<text x="65.5" y="231.6" transform="rotate(-90 65.5 231.6)">0.05R</text>
<text x="68.3" y="231.5" transform="rotate(-90 68.3 231.5)">R79</text>
<text x="73.1" y="231.6" transform="rotate(-90 73.1 231.6)">0.05R</text>
<text x="39.4" y="238.1" transform="rotate(-90 39.4 238.1)">J5</text>
<text x="65.4" y="243.6">GND</text>
</g>
<text font-size="2.8" x="217.2" y="161.7">Optional DC-DC Converter from VBB to 5V</text>
<g font-size="2.4" fill="#808080">
<text x="123" y="39.5">4</text>
<text x="160.3" y="36.9">1</text>
<text x="160.3" y="39.5">2</text>
<text x="183.9" y="36.9">1</text>
<text x="183.9" y="39.5">2</text>
<text x="123" y="47.1">1</text>
<text x="123" y="44.6">2</text>
<text x="123" y="42">3</text>
<text x="160.3" y="42">3</text>
<text x="160.3" y="44.6">4</text>
<text x="183.9" y="42">3</text>
<text x="183.9" y="44.6">4</text>
<text x="48.5" y="54.7">1</text>
<text x="54.4" y="55.8">P3A</text>
<text x="91.3" y="55.8">P2A</text>
<text x="100.1" y="54.7">20</text>
<text x="48.5" y="62.3">2</text>
<text x="54.4" y="63.5">P3W</text>
<text x="90.6" y="63.5">P2W</text>
<text x="100.1" y="62.3">19</text>
<text x="48.5" y="70">3</text>
<text x="54.4" y="71.1">P3B</text>
<text x="91.3" y="71.1">P2B</text>
<text x="100.1" y="70">18</text>
<text x="224.6" y="76.2">1</text>
<text x="300.8" y="76.2">1</text>
<text x="307.5" y="75">P$2</text>
<text x="316" y="76.2">P$2</text>
<text x="48.5" y="80.1">4</text>
<text x="54.4" y="81.2">HVC/A0</text>
<text x="90.7" y="81.2">VDD</text>
<text x="100.1" y="80.1">17</text>
<text x="186.3" y="80.7" transform="rotate(-90 186.3 80.7)">6</text>
<text x="224.6" y="78.7">2</text>
<text x="249.2" y="80.1">2</text>
<text x="255.1" y="81.2">P$1</text>
<text x="261.8" y="81.2">P$2</text>
<text x="270.3" y="80.1">7</text>
<text x="300.8" y="78.7">2</text>
<text x="307.5" y="80.1">P$1</text>
<text x="316" y="81.2">P$1</text>
<text x="48.5" y="85.2">5</text>
<text x="54.4" y="86.3">SCL</text>
<text x="92.8" y="86.3">A1</text>
<text x="100.1" y="85.2">16</text>
<text x="187.4" y="89.2" transform="rotate(-90 187.4 89.2)">P$1</text>
<text x="48.5" y="90.3">6</text>
<text x="48.5" y="95.4">7</text>
<text x="54.4" y="91.4">SDA</text>
<text x="87.9" y="91.4">RESET</text>
<text x="100.1" y="95.4">14</text>
<text x="100.1" y="90.3">15</text>
<text x="187.4" y="95.9" transform="rotate(-90 187.4 95.9)">P$2</text>
<text x="54.4" y="96.5">VSS</text>
<text x="92.2" y="96.5">NC</text>
<text x="186.3" y="101.8" transform="rotate(-90 186.3 101.8)">3</text>
<text x="48.5" y="105.5">8</text>
<text x="54.4" y="106.6">P1B</text>
<text x="91.3" y="106.6">P0B</text>
<text x="100.1" y="105.5">13</text>
<text x="48.5" y="113.1">9</text>
<text x="100.1" y="113.1">12</text>
<text x="54.4" y="114.2">P1W</text>
<text x="90.6" y="114.2">P0W</text>
<text x="47.4" y="120.7">10</text>
<text x="54.4" y="121.9">P1A</text>
<text x="91.3" y="121.9">P0A</text>
<text x="100.1" y="120.7">11</text>
<text x="61.9" y="174.6" transform="rotate(-90 61.9 174.6)">P12</text>
<text x="66.9" y="174.6" transform="rotate(-90 66.9 174.6)">P09</text>
<text x="69.5" y="174.6" transform="rotate(-90 69.5 174.6)">P07</text>
<text x="74.6" y="174.6" transform="rotate(-90 74.6 174.6)">P08</text>
<text x="77.1" y="174.6" transform="rotate(-90 77.1 174.6)">P06</text>
<text x="82.2" y="174.6" transform="rotate(-90 82.2 174.6)">P05</text>
<text x="84.7" y="174.6" transform="rotate(-90 84.7 174.6)">P04</text>
<text x="87.3" y="174.6" transform="rotate(-90 87.3 174.6)">P03</text>
<text x="89.8" y="174.6" transform="rotate(-90 89.8 174.6)">P02</text>
<text x="92.3" y="174.6" transform="rotate(-90 92.3 174.6)">P01</text>
<text x="230.5" y="175.1">VI</text>
<text x="232.9" y="178.7">GND</text>
<text x="236.9" y="175.1">VO</text>
<text x="51" y="184.2">P23</text>
<text x="59.5" y="185.4">^EN</text>
<text x="63" y="183.8" transform="rotate(-90 63 183.8)">REF</text>
<text x="75.7" y="185.8" transform="rotate(-90 75.7 185.8)">ROSC</text>
<text x="78.2" y="183.8" transform="rotate(-90 78.2 183.8)">MS2</text>
<text x="83.3" y="183.8" transform="rotate(-90 83.3 183.8)">MS1</text>
<text x="85.8" y="185.7" transform="rotate(-90 85.8 185.7)">VREG</text>
<text x="88.4" y="183.9" transform="rotate(-90 88.4 183.9)">VCP</text>
<text x="90.9" y="183.6" transform="rotate(-90 90.9 183.6)">CP2</text>
<text x="93.5" y="183.6" transform="rotate(-90 93.5 183.6)">CP1</text>
<text x="51" y="191.9">P14</text>
<text x="51.1" y="189.3">P11</text>
<text x="59.5" y="190.4">STEP</text>
<text x="68.1" y="187.6" transform="rotate(-90 68.1 187.6)">^SLEEP</text>
<text x="70.6" y="187.8" transform="rotate(-90 70.6 187.8)">^RESET</text>
<text x="84.7" y="190.4">VBB1</text>
<text x="85.6" y="187.9">VDD</text>
<text x="95.1" y="189.3">P16</text>
<text x="95.1" y="186.8">P10</text>
<text x="95.1" y="191.9">P21</text>
<text x="59.5" y="193">DIR</text>
<text x="84.7" y="193">VBB2</text>
<text x="95.1" y="196.9">P13</text>
<text x="60.4" y="202.5" transform="rotate(-90 60.4 202.5)">OUT1A</text>
<text x="63" y="202.5" transform="rotate(-90 63 202.5)">SENSE1</text>
<text x="65.5" y="202.5" transform="rotate(-90 65.5 202.5)">OUT1B</text>
<text x="68.1" y="202.5" transform="rotate(-90 68.1 202.5)">OUT2A</text>
<text x="70.6" y="202.5" transform="rotate(-90 70.6 202.5)">SENSE2</text>
<text x="73.1" y="202.5" transform="rotate(-90 73.1 202.5)">OUT2B</text>
<text x="84.2" y="198">GND1</text>
<text x="84.2" y="200.6">GND2</text>
<text x="85.9" y="203.1">PAD</text>
<text x="95.1" y="199.5">P24</text>
<text x="95.1" y="202">EPAD</text>
<text x="28.2" y="213.3">1</text>
<text x="28.2" y="215.8">2</text>
<text x="59.3" y="211.1" transform="rotate(-90 59.3 211.1)">P18</text>
<text x="61.9" y="211.1" transform="rotate(-90 61.9 211.1)">P17</text>
<text x="64.4" y="211.1" transform="rotate(-90 64.4 211.1)">P15</text>
<text x="66.9" y="211.1" transform="rotate(-90 66.9 211.1)">P19</text>
<text x="69.5" y="211.1" transform="rotate(-90 69.5 211.1)">P20</text>
<text x="72" y="211.1" transform="rotate(-90 72 211.1)">P22</text>
<text x="28.2" y="218.4">3</text>
<text x="28.2" y="220.9">4</text>
</g>
<g font-size="2" fill="#808080">
<text x="146.9" y="41.1">DIR5</text>
<text x="147.5" y="38.6">EN5</text>
<text x="146.5" y="43.6">STP5</text>
<text x="219.7" y="60.2">VBB</text>
<text x="171.8" y="71.6">12VREG</text>
<text x="232.4" y="73.8" transform="rotate(-90 232.4 73.8)">1</text>
<text x="306" y="73.8" transform="rotate(-90 306 73.8)">1</text>
<text x="209.6" y="126.2">P1_22</text>
<text x="237.5" y="126.2">P1_23</text>
<text x="40.6" y="223.7" transform="rotate(-90 40.6 223.7)">1</text>
</g>
</svg>
